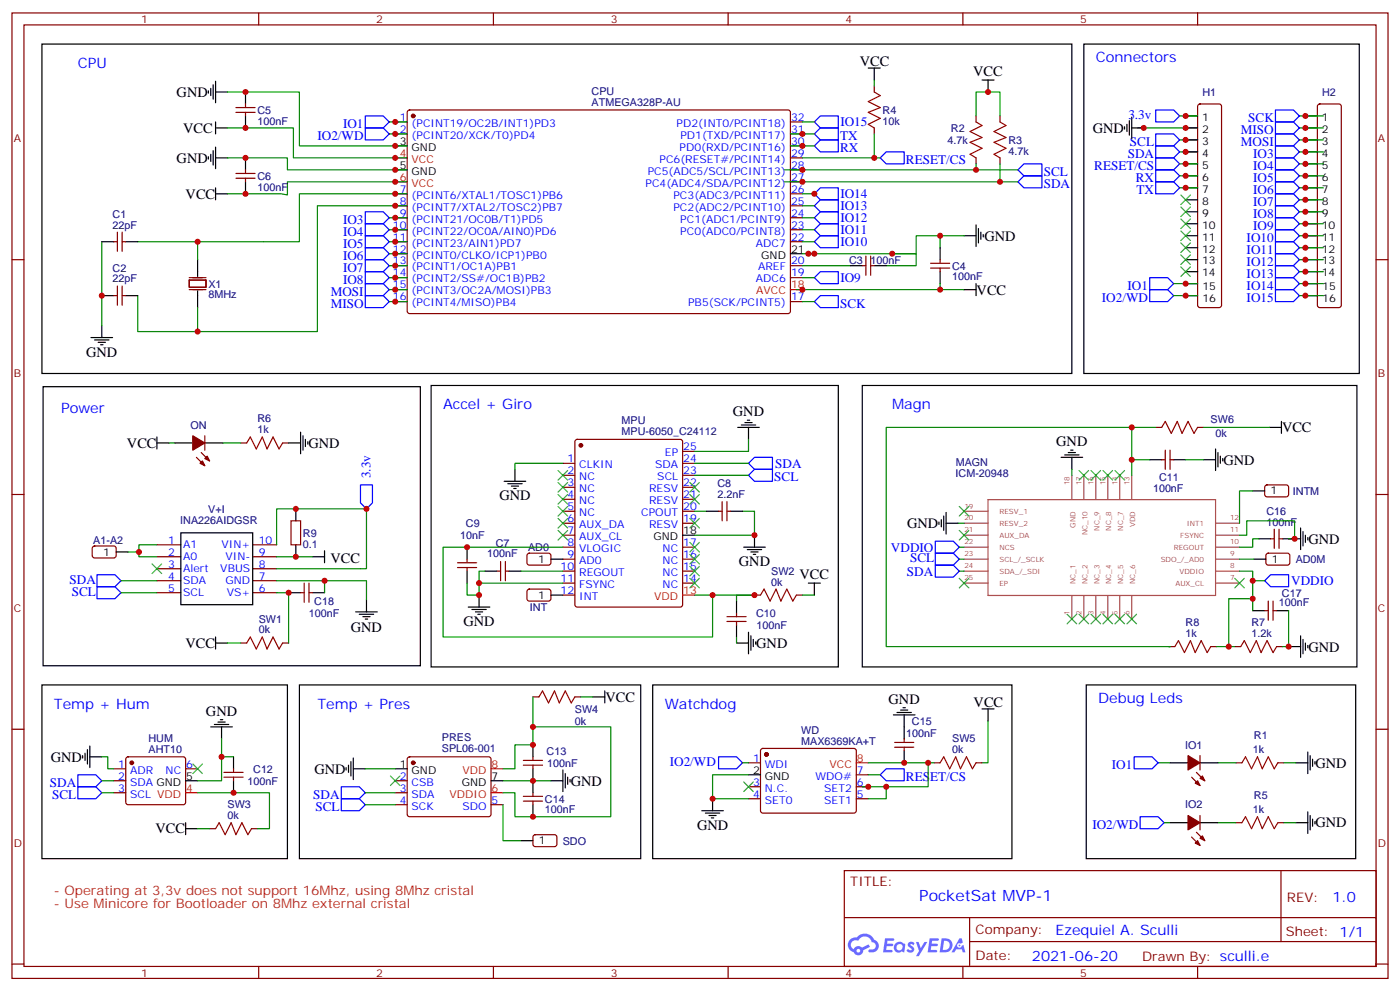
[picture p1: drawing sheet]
<svg xmlns="http://www.w3.org/2000/svg" width="412mm" height="292mm" viewBox="0 0 412 292" stroke-linecap="round" stroke-linejoin="round" font-family="sans-serif">
<g fill="none" stroke="#870000" stroke-width=".35">
<path d="M3.5 3.8h405.4v284.3h-405.4zM7.1 7.3h398.2v277.3h-398.2zM76.2 3.8v3.5M145.3 3.8v3.5M214.5 3.8v3.5M283.6 3.8v3.5M352.8 3.8v3.5M3.5 76.5h3.6M405.3 76.5h3.6M3.5 145.6h3.6M405.3 145.6h3.6M3.5 214.8h3.6"/>
<path d="M405.3 214.8h3.6M248.7 256.4h156.6v28.2h-156.6zM377.3 256.4v20.9M248.7 270.2h156.5M285.6 277.3h119.6M285.6 270.2v14.2M3.5 283.9h3.6M76.2 284.6v3.5M145.3 284.6v3.5M214.5 284.6v3.5M283.6 284.6v3.5M352.8 284.6v3.5"/>
<path d="M405.3 283.9h3.6"/>
</g>
<g fill="#5487ff">
<path d="M267.7 277.6a1.22 1.22 0 0 1 1.7 .2l-.4 .6a.47 .47 0 0 0-.3-.4 .47 .47 0 0 0-.5 .2l.1 .2a1.14 1.14 0 0 1 .8 1.8 1.14 1.14 0 0 1-1.9 0l-.2-.2 .5-.6 .7 .5a.29 .29 0 0 0 .3-.3 .29 .29 0 0 0-.2-.3 1.04 1.04 0 0 1-.6-1.7z"/>
<path d="M260.7 276.3h2.4l.3 .2-.2 .5-1.8 .1-.1 .8h1.5l.3 .4-.3 .4h-1.6l-.2 1.1h1.7l.2 .3-.2 .3-2.6 .1z"/>
<path d="M273.8 276.3h2.4l.3 .2-.1 .5-1.8 .1-.2 .8h1.6l.3 .4-.4 .4h-1.6l-.1 1.1h1.7l.2 .3-.2 .3-2.6 .1z"/>
<path d="M282.6 276.3h.7l.3 1.3-.6 .3a.69 .69 0 0 0-1 .3 .69 .69 0 0 0 .4 .9 .69 .69 0 0 0 .9-.6l.5-.2 .6 2.2h-.8l-.2-.9h-1.8l-.5 .9h-.8z"/>
<path d="M269.8 277.4h.8l.6 1.8 1.1-1.8h.9l-2.6 4.2h-.8l.9-1.5z"/>
<path d="M277.4 276.3l-.6 4.2h1.3a2.11 2.11 0 0 0 2.5-2.1 2.11 2.11 0 0 0-2.5-2.1zM278.1 277.1a1.39 1.39 0 0 1 1.7 1.4 1.39 1.39 0 0 1-1.8 1.3h-.3z"/>
<path d="M263.7 277.9a1.54 1.54 0 0 0-.1 2.2 1.54 1.54 0 0 0 2.2 .1l.6 .3 .3-2.3-.2-.3h-.4a1.49 1.49 0 0 0-2.4 0zM264 278.9a.94 .94 0 0 1 1.8 0 .94 .94 0 0 1-1.8 0z"/>
<path d="M250.4 276.7a2.18 2.18 0 0 0 1.1 3.7 1.44 1.44 0 0 0 1.6 .9 1.44 1.44 0 0 0 1.2-1.4l2-1.1-.5-.7-1.9 1a1.47 1.47 0 0 0-2.4 .4 1.39 1.39 0 0 1-.7-1.9 1.39 1.39 0 0 1 2-.5 2.12 2.12 0 0 1 2.2-1.3 2.12 2.12 0 0 1 1.9 1.7 1.14 1.14 0 0 1 1.1 1.4 1.14 1.14 0 0 1-1.7 .7 .43 .43 0 0 0-.5 .4 .43 .43 0 0 0 .4 .5 1.98 1.98 0 0 0 2.5-1.2 1.98 1.98 0 0 0-1.2-2.6 3.1 3.1 0 0 0-5.3-.6l-.9 .1zM252.3 280a.55 .55 0 0 1 1.1 0 .55 .55 0 0 1-1.1 0z"/>
<circle cx="282.6" cy="278.4" r=".26"/>
</g>
<g fill="none" stroke="#a10000" stroke-width=".35">
<path d="M257.5 27.1l1.8 1.1-3.5 1.7 3.5 1.8-3.5 1.4 3.5 1.8-3.5 1.7 1.7 1.1M287.5 35.9l1.8 1.1-3.5 1.7 3.5 1.8-3.5 1.4 3.5 1.8-3.5 1.7 1.7 1.1M294.6 35.9l1.7 1.1-3.5 1.7 3.5 1.8-3.5 1.4 3.5 1.8-3.5 1.7 1.8 1.1M72.7 130.5l1-1.8 1.8 3.5 1.8-3.5 1.4 3.5 1.7-3.5 1.8 3.5 1.1-1.7M342.2 125.9l1.1-1.8 1.7 3.5 1.8-3.5 1.4 3.5 1.8-3.5 1.7 3.5 1.1-1.7M224 175.3l1.1-1.8 1.7 3.5 1.8-3.5 1.4 3.5 1.8-3.5 1.7 3.5 1.1-1.7M72.7 189.4l1-1.8 1.8 3.5 1.8-3.5 1.4 3.5 1.7-3.5 1.8 3.5 1.1-1.7M346.1 190.4l1-1.7 1.8 3.5 1.8-3.5 1.4 3.5 1.7-3.5 1.8 3.5 1.1-1.8M365.5 190.4l1-1.7 1.8 3.5 1.8-3.5 1.4 3.5 1.7-3.5 1.8 3.5 1.1-1.8M158.7 205.2l1.1-1.7 1.8 3.5 1.7-3.5 1.4 3.5 1.8-3.5 1.8 3.5 1-1.8M276.9 224.6l1.1-1.7 1.8 3.5 1.7-3.5 1.4 3.5 1.8-3.5 1.8 3.5 1-1.8M365.8 224.6l1.1-1.7 1.8 3.5 1.7-3.5 1.4 3.5 1.8-3.5 1.8 3.5 1-1.8"/>
<path d="M63.5 244.1l1.1-1.8 1.7 3.5 1.8-3.5 1.4 3.5 1.8-3.5 1.7 3.5 1.1-1.7M365.8 242.3l1.1-1.8 1.8 3.6 1.7-3.6 1.4 3.6 1.8-3.6 1.8 3.6 1-1.8"/>
</g>
<g fill="none" stroke="#870000" stroke-width=".35">
<path d="M69.5 31.7h5.6M69.5 33.1h5.6M72.3 30.6v1.1M72.3 33.1v1M116.4 35.9h3.5M116.4 39.4h3.5M120.2 32.6l.4-.2h111.8l.4 .7v58.8l-.7 .5-111.7-.1-.5-.6v-58.6zM232.8 35.9h3.6M232.8 39.4h3.6M257.5 25.3v1.8M257.5 37.7v1.7M287.5 34.1v1.8"/>
<path d="M294.6 34.1v1.8M353 30.8l.5-.2h5.6l.5 .2 .2 .5v58.6l-.2 .5-.5 .2h-5.6l-.5-.2-.2-.5v-58.6zM388.3 30.8l.5-.2h5.6l.5 .2 .2 .5v58.6l-.2 .5-.5 .2h-5.6l-.5-.2-.2-.5v-58.6zM69.5 51.1h5.6M69.5 52.5h5.6M72.3 50v1.1M72.3 52.5v1.1M116.4 57.1h3.5M232.8 57.1h3.6M232.8 53.6h3.6M232.8 50h3.6M232.8 46.5h3.6"/>
<path d="M232.8 43h3.6M287.5 46.5v1.8M294.6 46.5v1.8M33.5 71.2h1.1M34.6 68.4v5.6M36 71.2h1M36 68.4v5.6M116.4 60.6h3.5M116.4 64.1h3.5M116.4 67.7h3.5M116.4 71.2h3.5M116.4 74.7h3.5"/>
<path d="M116.4 78.2h3.5M232.8 60.6h3.6M232.8 64.1h3.6M232.8 67.7h3.6M232.8 71.2h3.6M232.8 78.2h3.6M254 78.2h1.1M255.1 75.4v5.7M256.5 78.2h1M256.5 75.4v5.7M274.1 77.5h5.7M274.1 79h5.7"/>
<path d="M276.9 76.5v1M276.9 79v1M33.5 87.1h1.1M34.6 84.2v5.7M36 84.2v5.7M36 87.1h1M55.7 82.5h5v2.1h-5zM55.7 81.8h5M55.7 85.3h5M116.4 81.8h3.5M116.4 85.3h3.5M116.4 88.8h3.5"/>
<path d="M232.8 81.8h3.6M232.8 88.8h3.6M57.9 134.7l2.4 2.5M59.3 133.3l2.4 2.4M60.3 128.3v4.3M70.9 130.5h1.8M83.3 130.5h1.7M165.8 136.5h3.5M165.8 140h3.5M169.6 129.6l.4-.2h30.4l.6 .4 .1 48.3-.5 .6-30.6 .1-.6-.5-.1-48.2zM201.1 136.5h3.5M201.1 140h3.5"/>
<path d="M201.1 132.9h3.5M340.4 125.9h1.8M342.2 135.4h1.1M343.3 132.6v5.6M344.7 132.6v5.6M344.7 135.4h1M352.8 125.9h1.7M85.7 153.4h2.8v7h-2.8zM165.8 143.5h3.5M165.8 147h3.5M165.8 150.6h3.5M165.8 154.1h3.5"/>
<path d="M165.8 157.6h3.5M201.1 143.5h3.5M201.1 147h3.5M201.1 150.6h3.5M201.1 154.1h3.5M211.7 150.6h1M212.7 147.7v5.7M214.1 150.6h1.1M214.1 147.7v5.7M372.8 143l.4-.2 6 .1 .4 .6-.1 2.4-.6 .4h-5.9l-.5-.7v-2.1zM374.3 158.7h1.1M375.4 155.9v5.6"/>
<path d="M376.8 155.9v5.6M376.8 158.7h1M27.4 161l.5-.2 5.9 .1 .4 .6v2.4l-.7 .4h-5.9l-.4-.7v-2.1zM46.2 160.4h7.1M46.2 164h7.1M46.2 167.5h7.1M46.2 171h7.1M46.2 174.6h7.1M74.4 160.4h7.1M74.4 164h7.1M74.4 167.5h7.1M74.4 171h7.1"/>
<path d="M74.4 174.6h7.1M88.5 174.6h1.1M89.6 171.7v5.7M91 174.6h1.1M91 171.7v5.7M134.8 165.7h5.6M134.8 167.1h5.6M137.6 164.7v1M137.6 167.1v1.1M146.4 168.2h1.1M147.5 165.4v5.6M148.9 168.2h1"/>
<path d="M148.9 165.4v5.6M155.5 173.7l.4-.2 5.9 .1 .5 .6-.1 2.4-.6 .4h-5.9l-.5-.7v-2.1zM155.5 163.1l.4-.2 5.9 .1 .5 .6-.1 2.4-.6 .4h-5.9l-.5-.7v-2.1zM165.8 161.1h3.5M165.8 164.7h3.5M165.8 168.2h3.5M165.8 171.7h3.5M165.8 175.3h3.5M201.1 161.1h3.5M201.1 164.7h3.5M201.1 168.2h3.5M201.1 171.7h3.5"/>
<path d="M222.2 175.3h1.8M234.6 175.3h1.8M372.5 179.8h1.1M373.1 163.1l.5-.2 5.9 .1 .4 .6v2.4l-.7 .4h-5.9l-.4-.7v-2.1zM373.6 177v5.7M375 177v5.7M375 179.8h1.1M70.9 189.4h1.8M83.3 189.4h1.7M214.1 181.6h5.7M214.1 183h5.7M217 180.6v1"/>
<path d="M217 183v1.1M344.3 190.4h1.8M356.7 190.4h1.7M363.7 190.4h1.8M376.1 190.4h1.7M157 205.2h1.7M169.3 205.2h1.8M263.5 218.7h5.7M266.3 217.6v1.1M33.5 226.4h3.5M33.5 229.9h3.5M33.5 233.5h3.5"/>
<path d="M37.3 223.1l.4-.2h16.3l.5 .2 .2 .5v12.7l-.3 .5-.4 .2h-16.3l-.5-.2-.2-.5v-12.7zM54.7 226.4h3.5M66 227.5h5.6M66 228.9h5.6M68.8 226.4v1.1M68.8 228.9v1M116.4 229.9h3.5M116.4 233.5h3.5M116.4 237h3.5M120.2 223.1l.4-.2h23.3l.5 .2 .2 .5v16.5l-.7 .4h-23.5l-.5-.7v-16.2zM144.6 237h3.6M154.2 225.4h5.6"/>
<path d="M154.2 223.9h5.6M154.2 235.9h5.6M154.2 234.5h5.6M157 222.9v1M157 225.4v1M157 233.5v1M157 235.9v1.1M220.5 224.6h3.5M220.5 231.7h3.5M220.5 235.2h3.5M224.2 220.6l.5-.2 27.1 .1 .4 .6v17.9l-.7 .5-27.1-.1-.4-.6v-17.7zM252.2 231.7h3.6"/>
<path d="M252.2 235.2h3.6M252.2 228.2h3.6M263.5 220.1h5.7M266.3 220.1v1M275.2 224.6h1.7M287.5 224.6h1.8M351 228.9l2.5 2.5M352.4 227.5l2.5 2.4M353.5 222.5v4.3M364.1 224.6h1.7M376.4 224.6h1.8M61.7 244.1h1.8"/>
<path d="M74.1 244.1h1.7M157.2 246l.5-.2 5.9 .1 .4 .6v2.4l-.7 .4h-5.9l-.4-.7v-2.1zM351 246.5l2.5 2.5M352.4 245.1l2.5 2.5M353.5 240.2v4.2M364.1 242.3h1.7M376.4 242.3h1.8"/>
</g>
<g fill="none" stroke="#008700" stroke-width=".35">
<path d="M67 37.7h19.4v8.8h33.5M67 27.1h21.2v15.9h31.7M114.7 39.4h5.2M114.7 35.9h5.2M232.8 39.4h7.1M236.4 35.9h3.5M257.5 23.6v1.7M257.5 39.4v7.1M287.5 34.1v-7h7.1v7M335.1 37.7h17.7M347.5 34.1h5.3M382.8 37.7h7"/>
<path d="M382.8 34.1h7M67 46.5h17.7v3.5h35.2M119.9 57.1h-31.7v14.1h-47.6M119.9 53.6h-35.2v3.8l-1.8-.3h-15.9M231.1 53.6h68.8M231.1 50h68.8M232.8 43h7.1M236.4 46.5h22.9M239.9 56.7v.4h-3.5M287.5 48.3v1.7M294.6 48.3v5.3M347.5 44.7h5.3"/>
<path d="M347.5 41.2h5.3M347.5 48.3h5.3M347.5 55.3h5.3M347.5 51.8h5.3M382.8 44.7h7M382.8 41.2h7M382.8 48.3h7M382.8 55.3h7M382.8 51.8h7M382.8 58.8h7M30 71.2v24.7M58.2 71.2v5.3"/>
<path d="M114.7 64.1h5.2M114.7 67.7h5.2M114.7 71.2h5.2M114.7 74.7h5.2M114.7 78.2h5.2M119.9 60.6h-26.4v37h-52.9v-10.5M236.4 74.7h33.5v3.5h-8.8M236.4 64.1h3.5M236.4 67.7h3.5M236.4 71.2h3.5M236.4 78.2h14.1M236.4 60.6h3.5"/>
<path d="M238.1 74.7h1.8M276.9 69.4v3.6M284 69.4h-14.1v5.3h-7.1M382.8 62.4h7M382.8 65.9h7M382.8 69.4h7M382.8 73h7M382.8 76.5h7M58.2 90.6v7M114.7 85.3h5.2M114.7 88.8h5.2M114.7 81.8h5.2"/>
<path d="M234.6 85.3h49.4M236.4 88.8h3.5M236.4 81.8h3.5M276.9 83.5v1.8M345.7 83.5h7.1M345.7 87.1h7.1M382.8 83.5h7M382.8 87.1h7M382.8 80h7M49.7 130.5h1.8M65.6 130.5h5.3M165.8 136.5h-14.1v1.7"/>
<path d="M204.6 136.5h15.9M204.6 140h15.9M220.5 129.4v3.5h-15.9M315.7 138.2v1.8M333.4 125.9h-72.3v64.5h83.6h-.4M333.4 135.4h5.3M340.4 125.9h-7v14.1M349.2 135.4h5.3M354.5 125.9h19.4M204.6 150.6h3.5M218.7 150.6h3.5v7h-17.6M282.2 154.1h1.8"/>
<path d="M365.1 157.6h2.1v-4.2h14.2v5.3h-1.8M369 144.6h-3.9v9.5M370.8 158.7h-1.8v2.4h-3.9M35.6 171h10.6M35.6 174.6h10.6M40.9 162.6v1.4h5.3M46.2 160.4h-5.3v2.2h-3.2M81.5 171h26.4v5.7M81.5 160.4v-10.5h26.4v17.6h-26.4M81.5 174.6h3.5v14.8M81.5 164h10.6M95.6 171v3.6"/>
<path d="M137.6 171.7v3.6h3.5v-3.6h24.7M142.9 168.2h-1.8v3.5M153.5 168.2h12.3M165.8 161.1h-35.3v26.5h79.4v-12.3M204.6 175.3h17.6h-5.2v1.7M236.4 175.3h3.5M282.6 168.2h1.4M282.6 164.7h1.4M282.6 161.1h1.4M365.1 168.2h3.9v8.1h-7.1v14.1M365.1 164.7h4.3M369 171h3.5"/>
<path d="M369 176.3v3.5M379.6 179.8v10.6h-1.8M67 189.4h3.9M217 187.6v1.8M358.4 190.4h5.3M65.3 217.6v12.3h-7.1M157 205.2v14.2h-5.3v7h-3.5M157 214.1h22.9v26.4h-28.2v-7h-3.5M171.1 205.2h3.5M291 212.3v12.3h-1.7M30 222.9h1.7v3.5h1.8M30 233.5h3.5"/>
<path d="M30 229.9h3.5M58.2 233.5h21.2v10.6h-3.6M65.3 222.9h3.5M107.6 233.5h8.8M107.6 226.4h8.8M107.6 237h8.8M148.2 237v10.6h5.3M148.2 229.9h14.1M218.7 224.6h1.8M220.5 228.2h-10.6v7h10.6M254 231.7h7.1v3.5h-5.3M255.8 224.6h19.4"/>
<path d="M255.8 228.2h3.5M273.4 224.6v7.1h-12.3M341.1 224.6h3.6M358.8 224.6h5.3M378.2 224.6h3.5M58.2 244.1h3.5M342.9 242.3h1.8M358.8 242.3h5.3M378.2 242.3h3.5"/>
</g>
<g fill="#870000" stroke="#870000" stroke-width=".35">
<path d="M56.8 128.3l3.5 2.2-3.5 2.1z"/>
<path d="M60.3 135l.7-.7 .7 1.4z"/>
<path d="M58.9 136.5l.7-.8 .7 1.5z"/>
<path d="M350 222.5l3.5 2.1-3.5 2.2z"/>
<path d="M353.5 229.2l.7-.7 .7 1.4z"/>
<path d="M352.1 230.6l.7-.7 .7 1.5z"/>
<path d="M350 240.2l3.5 2.1-3.5 2.1z"/>
<path d="M353.5 246.9l.7-.7 .7 1.4z"/>
<path d="M352.1 248.3l.7-.7 .7 1.4z"/>
<circle cx="121.7" cy="34.1" r=".53"/>
<circle cx="171.1" cy="131.2" r=".53"/>
<circle cx="38.8" cy="224.6" r=".53"/>
<circle cx="121.7" cy="224.6" r=".53"/>
<circle cx="225.8" cy="222.2" r=".53"/>
</g>
<g fill="none" stroke="#000" stroke-width=".35">
<path d="M12.3 13h303.4v97h-303.4zM319.3 13h81.1v97h-81.1zM61.4 26.7v.7M62.1 26v2.2M62.8 25v4.2M63.5 23.9v6.4M63.5 35.9v3.5M63.5 37.7h3.5M63.5 27.1h3.5M72.3 27.1v3.5M72.3 34.1v3.6M255.8 20h3.5"/>
<path d="M257.5 20v3.6M289.3 23.6h3.5M291 23.6v3.5M331.3 37.3v.7M332 36.6v2.1M332.7 35.6v4.2M333.4 37.7h3.5M333.4 34.5v6.4M349.2 37.7h3.6M349.2 34.1h3.6M384.5 37.7h3.6M384.5 34.1h3.6"/>
<path d="M61.4 46.1v.7M62.1 45.4v2.2M62.8 44.4v4.2M63.5 46.5h3.5M63.5 43.3v6.4M63.5 55.3v3.5M63.5 57.1h3.5M72.3 46.5v3.5M72.3 53.6v3.5M116.4 43h3.5M116.4 50h3.5M349.2 41.2h3.6"/>
<path d="M349.2 44.7h3.6M349.2 48.3h3.6M349.2 51.8h3.6M349.2 55.3h3.6M349.2 58.8h3.6M384.5 41.2h3.6M384.5 44.7h3.6M384.5 48.3h3.6M384.5 51.8h3.6M384.5 55.3h3.6M384.5 58.8h3.6M30 71.2h3.5"/>
<path d="M37 71.2h3.6M58.2 76.5v4.9M232.8 74.7h3.6M250.5 78.2h3.5M257.5 78.2h3.6M276.9 73v3.5M284 69.4h3.5M287.5 66.3v6.3M288.2 67.3v4.2M288.9 68.4v2.1M289.6 69.1v.7M349.2 69.4h3.6"/>
<path d="M349.2 62.4h3.6M349.2 65.9h3.6M349.2 73h3.6M349.2 76.5h3.6M384.5 69.4h3.6M384.5 62.4h3.6M384.5 65.9h3.6M384.5 73h3.6M384.5 76.5h3.6M26.8 99.4h6.4M30 95.9v3.5M30 87.1h3.5"/>
<path d="M37 87.1h3.6M58.2 85.7v4.9M276.9 80v3.5M284 85.3h3.5M287.5 83.5v3.6M349.2 80h3.6M349.2 83.5h3.6M349.2 87.1h3.6M384.5 80h3.6M384.5 83.5h3.6M384.5 87.1h3.6M12.7 113.9h111.1v82.2h-111.1z"/>
<path d="M27.9 100.1h4.2M28.9 100.8h2.1M29.6 101.5h.7M127 113.5h119.9v82.9h-119.9zM254 113.5h145.7v82.9h-145.7zM46.2 130.5h3.5M46.2 128.7v3.5M51.5 130.5h5.3M60.3 130.5h5.3M85 130.5h3.5M88.5 127.3v6.3M89.3 128.3v4.3"/>
<path d="M90 129.4v2.1M90.7 130.1v.7M151.7 138.2v3.5M217.3 125.9h6.4M218.4 125.2h4.2M219.4 124.5h2.1M220.1 123.8h.7M220.5 125.9v3.5M312.6 134.7h6.3M313.6 134h4.3M314.7 133.3h2.1M315.4 132.6h.7"/>
<path d="M315.7 134.7v3.5M338.7 135.4h3.5M345.7 135.4h3.5M354.5 135.4h3.6M358.1 132.2v6.4M358.8 133.3v4.2M359.5 134.3v2.2M360.2 135v.7M373.9 125.9h3.6M377.5 124.1v3.5M53.3 156.9h21.1v21.2h-21.1zM87.1 149.9v3.5"/>
<path d="M148.5 141.7h6.4M149.6 142.5h4.2M150.6 143.2h2.2M151.3 143.9h.7M201.1 157.6h3.5M208.1 150.6h3.6M215.2 150.6h3.5M222.2 157.6v3.5M276.6 153.7v.7M277.3 153v2.2M278 152v4.2M278.7 154.1h3.5"/>
<path d="M278.7 150.9v6.4M369 144.6h3.5M370.8 158.7h3.5M377.8 158.7h5.3M383.1 155.5v6.4M383.8 156.6v4.2M384.5 157.6v2.1M385.2 158.3v.7M34.2 162.6h3.5M85 174.6h3.5M87.1 160.4v3.6M92.1 174.6h3.5"/>
<path d="M92.1 164h3.5M95.6 162.2v3.5M107.9 176.7v3.5M137.6 161.1v3.6M137.6 168.2v3.5M137.9 178.8h6.4M139 179.5h4.2M141.1 175.3v3.5M142.9 168.2h3.5M149.9 168.2h3.6M162.3 175.3h3.5M162.3 164.7h3.5"/>
<path d="M217 177v3.6M219.1 161.1h6.3M220.1 161.9h4.3M221.2 162.6h2.1M221.9 163.3h.7M238.1 171.7h3.6M239.9 171.7v3.6M369 179.8h3.5M369.4 164.7h3.5M376.1 179.8h3.5M63.5 187.6v3.5M63.5 189.4h3.5"/>
<path d="M104.8 180.2h6.3M105.8 180.9h4.3M106.9 181.6h2.1M107.6 182.3h.7M140.1 180.2h2.1M140.8 180.9h.7M217 189.4h3.5M217 184.1v3.5M220.5 186.2v6.3M221.2 187.3v4.2M221.9 188.3v2.1M222.6 189v.7"/>
<path d="M379.6 190.4h3.5M383.1 187.3v6.3M383.8 188.3v4.2M384.5 189.4v2.1M385.2 190.1v.7M12.3 201.7h72.4v51.2h-72.4zM26.5 219.7v6.4M62.1 214.1h6.3M63.1 213.4h4.3M64.2 212.7h2.1M64.9 211.9h.7M65.3 214.1v3.5"/>
<path d="M88.2 201.7h100.5v51.2h-100.5zM157 219.4v3.5M174.6 205.2h3.6M178.2 203.5v3.5M192.3 201.7h105.8v51.2h-105.8zM263.2 210.5h6.3M264.2 209.8h4.3M265.3 209.1h2.1M266 208.4h.7M266.3 210.5v7.1M289.3 208.8h3.5M291 208.8v3.5"/>
<path d="M320 201.7h79.3v51.2h-79.3zM24.3 222.5v.7M25 221.8v2.1M25.8 220.8v4.2M26.5 222.9h3.5M54.7 229.9h3.5M68.8 222.9v3.5M68.8 229.9v3.6M102 226.1v.7M102.7 225.4v2.1M103.4 224.3v4.2M104.1 226.4h3.5"/>
<path d="M104.1 223.2v6.4M116.4 226.4h3.5M144.6 229.9h3.6M157 226.4v7.1M157 237v3.5M162.3 229.9h3.5M165.8 226.8v6.3M166.5 227.8v4.3M167.2 228.9v2.1M167.9 229.6v.7M206.7 238.8h6.4M207.8 239.5h4.2"/>
<path d="M209.9 235.2v3.6M220.5 228.2h3.5M266.3 221.1v3.5M344.7 224.6h5.3M353.5 224.6h5.3M381.7 224.6h3.5M385.2 221.5v6.3M385.2 239.1v6.4M385.9 222.5v4.3M386.6 223.6v2.1M387.3 224.3v.7M54.7 244.1h3.5"/>
<path d="M54.7 242.3v3.5M153.5 247.6h3.5M208.8 240.2h2.2M209.5 240.9h.8M344.7 242.3h5.3M353.5 242.3h5.3M381.7 242.3h3.5M385.9 240.2v4.2M386.6 241.2v2.1M387.3 241.9v.7"/>
</g>
<path d="M116.4 46.5h3.5M116.4 53.6h3.5M232.8 85.3h3.6M201.1 175.3h3.5M54.7 233.5h3.5M144.6 233.5h3.6M144.6 226.4h3.6M252.2 224.6h3.6" fill="none" stroke="#f00" stroke-width=".35"/>
<g fill="none" stroke="#00f" stroke-width=".35">
<path d="M107.6 37.7h5.3l1.8 1.7-1.8 1.8h-5.3zM107.6 34.1h5.3l1.8 1.8-1.8 1.8h-5.3zM239.9 35.9l1.8-1.8h5.2v3.6h-5.2zM241.7 37.7h5.2v3.5h-5.2l-1.8-1.8zM340.4 39.4h5.3l1.8 1.8-1.8 1.8h-5.3zM340.4 32.4h5.3l1.8 1.7-1.8 1.8h-5.3zM375.7 32.4h5.3l1.8 1.7-1.8 1.8h-5.3zM375.7 35.9h5.3l1.8 1.8-1.8 1.7h-5.3zM375.7 39.4h5.3l1.8 1.8-1.8 1.8h-5.3zM239.9 57.1l1.8-1.8h5.2v3.5h-5.2zM241.7 41.2h5.2v3.5h-5.2l-1.8-1.7zM261.1 44.7h5.2v3.6h-5.2l-1.8-1.8z"/>
<path d="M299.9 50l1.7-1.7h5.3v3.5h-5.3zM301.6 51.8h5.3v3.5h-5.3l-1.7-1.7zM340.4 46.5h5.3l1.8 1.8-1.8 1.7h-5.3zM340.4 50h5.3l1.8 1.8-1.8 1.8h-5.3zM340.4 53.6h5.3l1.8 1.7-1.8 1.8h-5.3zM340.4 43h5.3l1.8 1.7-1.8 1.8h-5.3zM375.7 43h5.3l1.8 1.7-1.8 1.8h-5.3zM375.7 46.5h5.3l1.8 1.8-1.8 1.7h-5.3zM375.7 50h5.3l1.8 1.8-1.8 1.8h-5.3zM375.7 53.6h5.3l1.8 1.7-1.8 1.8h-5.3zM375.7 57.1h5.3l1.8 1.7-1.8 1.8h-5.3zM107.6 62.4h5.3l1.8 1.7-1.8 1.8h-5.3z"/>
<path d="M107.6 65.9h5.3l1.8 1.8-1.8 1.7h-5.3zM107.6 69.4h5.3l1.8 1.8-1.8 1.8h-5.3zM107.6 73h5.3l1.8 1.7-1.8 1.8h-5.3zM107.6 76.5h5.3l1.8 1.7-1.8 1.8h-5.3zM239.9 60.6l1.8-1.8h5.2v3.6h-5.2zM239.9 64.1l1.8-1.7h5.2v3.5h-5.2zM239.9 67.7l1.8-1.8h5.2v3.5h-5.2zM241.7 69.4h5.2v3.6h-5.2l-1.8-1.8zM375.7 60.6h5.3l1.8 1.8-1.8 1.7h-5.3zM375.7 64.1h5.3l1.8 1.8-1.8 1.8h-5.3zM375.7 67.7h5.3l1.8 1.7-1.8 1.8h-5.3zM375.7 71.2h5.3l1.8 1.8-1.8 1.7h-5.3z"/>
<path d="M375.7 74.7h5.3l1.8 1.8-1.8 1.7h-5.3zM375.7 78.2h5.3l1.8 1.8-1.8 1.8h-5.3zM107.6 87.1h5.3l1.8 1.7-1.8 1.8h-5.3zM107.6 83.5h5.3l1.8 1.8-1.8 1.8h-5.3zM107.6 80h5.3l1.8 1.8-1.8 1.7h-5.3zM239.9 81.8l1.8-1.8h5.2v3.5h-5.2zM241.7 87.1h5.2v3.5h-5.2l-1.8-1.8zM338.7 81.8h5.3l1.7 1.7-1.7 1.8h-5.3zM338.7 85.3h5.3l1.7 1.8-1.7 1.7h-5.3zM375.7 81.8h5.3l1.8 1.7-1.8 1.8h-5.3zM375.7 85.3h5.3l1.8 1.8-1.8 1.7h-5.3zM222.2 138.2h5.3v3.5h-5.3l-1.7-1.7z"/>
<path d="M222.2 134.7h5.3v3.5h-5.3l-1.7-1.7zM106.2 142.8h3.5v5.3l-1.8 1.8-1.7-1.8zM275.5 159.4h5.3l1.8 1.7-1.8 1.8h-5.3zM28.6 172.8h5.3l1.7 1.8-1.7 1.7h-5.3zM28.6 169.3h5.3l1.7 1.7-1.7 1.8h-5.3zM275.5 162.9h5.3l1.8 1.8-1.8 1.7h-5.3zM275.5 166.4h5.3l1.8 1.8-1.8 1.8h-5.3zM374.3 169.3h5.3v3.5h-5.3l-1.8-1.8zM22.9 231.7h5.3l1.8 1.8-1.8 1.7h-5.3zM22.9 228.2h5.3l1.8 1.7-1.8 1.8h-5.3zM100.5 235.2h5.3l1.8 1.8-1.8 1.8h-5.3zM100.5 231.7h5.3l1.8 1.8-1.8 1.7h-5.3z"/>
<path d="M211.7 222.9h5.3l1.7 1.7-1.7 1.8h-5.3zM261.1 226.4h5.2v3.5h-5.2l-1.8-1.7zM334.1 222.9h5.3l1.7 1.7-1.7 1.8h-5.3zM335.8 240.5h5.3l1.8 1.8-1.8 1.8h-5.3z"/>
</g>
<g fill="none" stroke="#3c3" stroke-width=".35">
<path d="M347.8 57.4l2.9 2.9M350.7 57.4l-2.9 2.9M347.8 68l2.9 2.8M347.8 71.5l2.9 2.9M347.8 75.1l2.9 2.8M347.8 78.6l2.9 2.8M347.8 61l2.9 2.8M347.8 64.5l2.9 2.8M350.7 68l-2.9 2.8M350.7 71.5l-2.9 2.9M350.7 75.1l-2.9 2.8M350.7 78.6l-2.9 2.8"/>
<path d="M350.7 61l-2.9 2.8M350.7 64.5l-2.9 2.8M164.4 138.6l2.8 2.8M167.2 138.6l-2.8 2.8M317.9 138.6l2.8 2.8M320.7 138.6l-2.8 2.8M321.4 138.6l2.8 2.8M324.2 138.6l-2.8 2.8M324.9 138.6l2.8 2.8M327.7 138.6l-2.8 2.8M328.4 138.6l2.9 2.8M331.3 138.6l-2.9 2.8"/>
<path d="M164.4 142.1l2.8 2.8M164.4 145.6l2.8 2.8M164.4 149.2l2.8 2.8M164.4 152.7l2.8 2.8M164.4 156.2l2.8 2.8M167.2 142.1l-2.8 2.8M167.2 145.6l-2.8 2.8M167.2 149.2l-2.8 2.8M167.2 152.7l-2.8 2.8M167.2 156.2l-2.8 2.8M203.2 159.7l2.8 2.9M203.2 142.1l2.8 2.8"/>
<path d="M203.2 145.6l2.8 2.8M203.2 152.7l2.8 2.8M206 159.7l-2.8 2.9M206 142.1l-2.8 2.8M206 145.6l-2.8 2.8M206 152.7l-2.8 2.8M282.6 149.2l2.8 2.8M282.6 156.2l2.8 2.8M285.4 149.2l-2.8 2.8M285.4 156.2l-2.8 2.8M44.8 166.1l2.8 2.8M47.6 166.1l-2.8 2.8"/>
<path d="M203.2 163.3l2.8 2.8M203.2 166.8l2.8 2.8M203.2 170.3l2.8 2.8M206 163.3l-2.8 2.8M206 166.8l-2.8 2.8M206 170.3l-2.8 2.8M282.6 170.3l2.8 2.8M285.4 170.3l-2.8 2.8M363.7 170.3l2.8 2.8M366.5 170.3l-2.8 2.8M314.3 180.9l2.8 2.8M317.1 180.9l-2.8 2.8"/>
<path d="M317.9 180.9l2.8 2.8M320.7 180.9l-2.8 2.8M321.4 180.9l2.8 2.8M324.2 180.9l-2.8 2.8M324.9 180.9l2.8 2.8M327.7 180.9l-2.8 2.8M328.4 180.9l2.9 2.8M331.3 180.9l-2.9 2.8M332 180.9l2.8 2.8M334.8 180.9l-2.8 2.8M56.8 225l2.8 2.8M59.6 225l-2.8 2.8"/>
<path d="M115 228.5l2.8 2.9M117.8 228.5l-2.8 2.9M219.1 230.3l2.8 2.8M221.9 230.3l-2.8 2.8"/>
</g>
<g fill="none" stroke="#a64a4a" stroke-width=".35">
<path d="M315.7 140v6.9M319.3 140v6.9M322.8 140v6.9M326.3 140v6.9M329.8 140v6.9M333.4 140v6.9M284 157.6h6.9M284 154.1h6.9M284 150.6h6.9M291 147.1h67.1v28.3h-67.1zM358.2 157.6h6.9M358.2 154.1h6.9"/>
<path d="M284 171.7h6.9M284 168.2h6.9M284 164.7h6.9M284 161.1h6.9M315.7 175.4v6.9M319.3 175.4v6.9M322.8 175.4v6.9M326.3 175.4v6.9M329.8 175.4v6.9M333.4 175.4v6.9M358.2 171.7h6.9M358.2 168.2h6.9"/>
<path d="M358.2 164.7h6.9M358.2 161.1h6.9"/>
</g>
<g fill="#c00">
<circle cx="287.5" cy="50" r=".88"/>
<circle cx="257.5" cy="46.5" r=".88"/>
<circle cx="222.3" cy="157.6" r=".88"/>
<circle cx="141.1" cy="171.7" r=".88"/>
<circle cx="209.9" cy="235.2" r=".88"/>
<circle cx="276.9" cy="69.4" r=".88"/>
<circle cx="141.1" cy="175.3" r=".88"/>
<circle cx="72.3" cy="37.7" r=".88"/>
<circle cx="72.3" cy="27.1" r=".88"/>
<circle cx="72.3" cy="57.1" r=".88"/>
<circle cx="72.3" cy="46.5" r=".88"/>
<circle cx="276.9" cy="85.3" r=".88"/>
<circle cx="30" cy="87.1" r=".88"/>
<circle cx="65.3" cy="222.9" r=".88"/>
<circle cx="266.3" cy="224.6" r=".88"/>
<circle cx="333.4" cy="135.4" r=".88"/>
<circle cx="381.4" cy="158.7" r=".88"/>
<circle cx="255.8" cy="231.7" r=".88"/>
<circle cx="261.1" cy="231.7" r=".88"/>
<circle cx="273.4" cy="224.6" r=".88"/>
<circle cx="384.5" cy="34.1" r=".88"/>
<circle cx="384.5" cy="37.7" r=".88"/>
<circle cx="384.5" cy="41.2" r=".88"/>
<circle cx="384.5" cy="44.7" r=".88"/>
<circle cx="384.5" cy="48.3" r=".88"/>
<circle cx="384.5" cy="51.8" r=".88"/>
<circle cx="384.5" cy="55.3" r=".88"/>
<circle cx="384.5" cy="58.8" r=".88"/>
<circle cx="384.5" cy="62.4" r=".88"/>
<circle cx="384.5" cy="65.9" r=".88"/>
<circle cx="384.5" cy="69.4" r=".88"/>
<circle cx="384.5" cy="73" r=".88"/>
<circle cx="384.5" cy="76.5" r=".88"/>
<circle cx="384.5" cy="80" r=".88"/>
<circle cx="384.5" cy="83.5" r=".88"/>
<circle cx="384.5" cy="87.1" r=".88"/>
<circle cx="349.3" cy="34.1" r=".88"/>
<circle cx="349.3" cy="37.7" r=".88"/>
<circle cx="349.3" cy="41.2" r=".88"/>
<circle cx="349.3" cy="44.7" r=".88"/>
<circle cx="349.3" cy="48.3" r=".88"/>
<circle cx="349.3" cy="51.8" r=".88"/>
<circle cx="349.3" cy="55.3" r=".88"/>
<circle cx="349.3" cy="83.5" r=".88"/>
<circle cx="349.3" cy="87.1" r=".88"/>
<circle cx="116.4" cy="35.9" r=".88"/>
<circle cx="116.4" cy="39.4" r=".88"/>
<circle cx="116.4" cy="43" r=".88"/>
<circle cx="116.4" cy="46.5" r=".88"/>
<circle cx="116.4" cy="50" r=".88"/>
<circle cx="116.4" cy="53.6" r=".88"/>
<circle cx="116.4" cy="57.1" r=".88"/>
<circle cx="116.4" cy="60.6" r=".88"/>
<circle cx="116.4" cy="64.1" r=".88"/>
<circle cx="116.4" cy="67.7" r=".88"/>
<circle cx="116.4" cy="71.2" r=".88"/>
<circle cx="116.4" cy="74.7" r=".88"/>
<circle cx="116.4" cy="78.2" r=".88"/>
<circle cx="116.4" cy="81.8" r=".88"/>
<circle cx="116.4" cy="85.3" r=".88"/>
<circle cx="116.4" cy="88.8" r=".88"/>
<circle cx="236.4" cy="53.6" r=".88"/>
<circle cx="236.4" cy="50" r=".88"/>
<circle cx="239.9" cy="74.7" r=".88"/>
<circle cx="236.4" cy="43" r=".88"/>
<circle cx="236.4" cy="39.4" r=".88"/>
<circle cx="108" cy="149.9" r=".88"/>
<circle cx="336.9" cy="37.7" r=".88"/>
<circle cx="236.4" cy="85.3" r=".88"/>
<circle cx="262.8" cy="74.7" r=".88"/>
<circle cx="294.6" cy="53.6" r=".88"/>
<circle cx="291" cy="27.1" r=".88"/>
<circle cx="58.2" cy="71.2" r=".88"/>
<circle cx="58.2" cy="97.6" r=".88"/>
<circle cx="239.9" cy="57.1" r=".88"/>
<circle cx="238.1" cy="74.7" r=".88"/>
<circle cx="95.6" cy="171" r=".88"/>
<circle cx="85" cy="174.6" r=".88"/>
<circle cx="222.3" cy="175.3" r=".88"/>
<circle cx="68.8" cy="233.5" r=".88"/>
<circle cx="157" cy="229.9" r=".88"/>
<circle cx="157" cy="219.4" r=".88"/>
<circle cx="157" cy="214.1" r=".88"/>
<circle cx="157" cy="240.5" r=".88"/>
<circle cx="209.9" cy="175.3" r=".88"/>
<circle cx="137.6" cy="161.1" r=".88"/>
<circle cx="40.9" cy="162.6" r=".88"/>
<circle cx="87.1" cy="164" r=".88"/>
<circle cx="87.1" cy="149.9" r=".88"/>
<circle cx="379.6" cy="190.4" r=".88"/>
<circle cx="369" cy="176.3" r=".88"/>
<circle cx="369" cy="171" r=".88"/>
<circle cx="362" cy="190.4" r=".88"/>
<circle cx="333.4" cy="125.9" r=".88"/>
</g>
<text font-size="4.6" fill="#00f" x="270.8" y="265.4">PocketSat MVP-1</text>
<g font-size="4.2" fill="#00f">
<text x="22.9" y="20">CPU</text>
<text x="322.8" y="18.3">Connectors</text>
<text x="18" y="121.6">Power</text>
<text x="130.5" y="120.6">Accel + Giro</text>
<text x="262.8" y="120.6">Magn</text>
<text x="15.9" y="208.8">Temp + Hum</text>
<text x="93.5" y="208.8">Temp + Pres</text>
<text x="195.8" y="208.8">Watchdog</text>
<text x="323.5" y="207">Debug Leds</text>
<text x="392.5" y="265.7">1.0</text>
<text x="310.9" y="275.2">Ezequiel A. Sculli</text>
<text x="304" y="283">2021-06-20</text>
</g>
<g font-size="4.2">
<text x="253.3" y="19.3">VCC</text>
<text x="286.7" y="22.5">VCC</text>
<text x="52" y="28.6">GND</text>
<text x="53.9" y="39.1">VCC</text>
<text x="321.9" y="39.1">GND</text>
<text x="52" y="48">GND</text>
<text x="54.7" y="58.6">VCC</text>
<text x="290" y="70.8">GND</text>
<text x="287.7" y="86.8">VCC</text>
<text x="25.4" y="105.1">GND</text>
<text x="215.9" y="122.5">GND</text>
<text x="37.4" y="132">VCC</text>
<text x="90.8" y="132">GND</text>
<text x="311.1" y="131.5">GND</text>
<text x="377.6" y="127.3">VCC</text>
<text x="360.4" y="136.8">GND</text>
<text x="147.1" y="147.4">GND</text>
<text x="267.2" y="155.5">GND</text>
<text x="385.4" y="160.2">GND</text>
<text x="97.4" y="165.7">VCC</text>
<text x="217.7" y="166.8">GND</text>
<text x="235.5" y="170.6">VCC</text>
<text x="136.5" y="184.4">GND</text>
<text x="54.6" y="190.8">VCC</text>
<text x="103.4" y="186.3">GND</text>
<text x="222.8" y="190.8">GND</text>
<text x="385.4" y="191.9">GND</text>
<text x="178.3" y="206.7">VCC</text>
<text x="261.8" y="207.4">GND</text>
<text x="286.8" y="208.1">VCC</text>
<text x="60.7" y="210.8">GND</text>
<text x="15" y="224.3">GND</text>
<text x="92.6" y="228">GND</text>
<text x="387.5" y="226.1">GND</text>
<text x="168.1" y="231.5">GND</text>
<text x="45.8" y="245.5">VCC</text>
<text x="205.3" y="244.4">GND</text>
<text x="387.5" y="243.7">GND</text>
</g>
<g font-size="3.9" fill="#00f">
<text x="332.4" y="35">3.3v</text>
<text x="367.7" y="35.9">SCK</text>
<text x="93.5" y="41.2">IO2/WD</text>
<text x="101.1" y="37.7">IO1</text>
<text x="247.5" y="41.2">TX</text>
<text x="247.5" y="37.2">IO15</text>
<text x="365.5" y="39.4">MISO</text>
<text x="247.5" y="44.7">RX</text>
<text x="332.2" y="46.5">SDA</text>
<text x="332.8" y="43">SCL</text>
<text x="365.5" y="43">MOSI</text>
<text x="369.2" y="46.5">IO3</text>
<text x="266.9" y="48.3">RESET/CS</text>
<text x="307.4" y="51.8">SCL</text>
<text x="322.3" y="50">RESET/CS</text>
<text x="334.5" y="53.6">RX</text>
<text x="369.2" y="50">IO4</text>
<text x="369.2" y="53.6">IO5</text>
<text x="247.5" y="58.4">IO14</text>
<text x="307.4" y="55.3">SDA</text>
<text x="334.7" y="57.1">TX</text>
<text x="369.2" y="57.1">IO6</text>
<text x="101.1" y="65.9">IO3</text>
<text x="247.5" y="61.9">IO13</text>
<text x="247.5" y="65.4">IO12</text>
<text x="369.2" y="60.6">IO7</text>
<text x="369.2" y="64.1">IO8</text>
<text x="101.1" y="69.4">IO4</text>
<text x="247.5" y="69">IO11</text>
<text x="367.2" y="71.2">IO10</text>
<text x="369.2" y="67.7">IO9</text>
<text x="101.1" y="73">IO5</text>
<text x="101.1" y="76.5">IO6</text>
<text x="247.5" y="72.5">IO10</text>
<text x="367.2" y="74.7">IO11</text>
<text x="101.1" y="80">IO7</text>
<text x="101.1" y="83.5">IO8</text>
<text x="247.5" y="83.1">IO9</text>
<text x="367.2" y="78.2">IO12</text>
<text x="367.2" y="81.8">IO13</text>
<text x="97.4" y="87.1">MOSI</text>
<text x="324.6" y="88.8">IO2/WD</text>
<text x="332.1" y="85.3">IO1</text>
<text x="367.2" y="85.3">IO14</text>
<text x="367.2" y="88.8">IO15</text>
<text x="97.4" y="90.6">MISO</text>
<text x="247.5" y="90.6">SCK</text>
<text x="228.4" y="137.7">SDA</text>
<text x="109.1" y="140.8" transform="rotate(-90 109.1 140.8)">3.3v</text>
<text x="228.1" y="141.7">SCL</text>
<text x="262.5" y="162.4">VDDIO</text>
<text x="268.1" y="165.5">SCL</text>
<text x="20.5" y="171.9">SDA</text>
<text x="267.2" y="169.6">SDA</text>
<text x="380.4" y="172.3">VDDIO</text>
<text x="21.1" y="175.4">SCL</text>
<text x="197.3" y="225.6">IO2/WD</text>
<text x="327.5" y="226.4">IO1</text>
<text x="14.7" y="231.7">SDA</text>
<text x="266.9" y="229.9">RESET/CS</text>
<text x="15.3" y="235.2">SCL</text>
<text x="92.3" y="235.2">SDA</text>
<text x="92.9" y="238.8">SCL</text>
<text x="321.8" y="244.1">IO2/WD</text>
</g>
<g font-size="3.9" fill="#c30">
<text x="15.9" y="263.5">- Operating at 3,3v does not support 16Mhz, using 8Mhz cristal</text>
<text x="15.9" y="267.4">- Use Minicore for Bootloader on 8Mhz external cristal</text>
</g>
<g font-size="3.9" fill="#800">
<text x="250.5" y="261">TITLE:</text>
<text x="379.1" y="265.7">REV:</text>
<text x="287.4" y="275.2">Company:</text>
<text x="378.7" y="275.8">Sheet: 1/1</text>
<text x="287.4" y="282.9">Date:</text>
<text x="336.4" y="282.9">Drawn By: sculli.e</text>
</g>
<g font-size="3.2" fill="#800">
<text x="41.6" y="6.8">1</text>
<text x="110.8" y="6.8">2</text>
<text x="179.9" y="6.8">3</text>
<text x="249.1" y="6.8">4</text>
<text x="318.2" y="6.8">5</text>
<text x="4.1" y="41.9">A</text>
<text x="405.9" y="41.9">A</text>
<text x="4.1" y="111.1">B</text>
<text x="405.9" y="111.1">B</text>
<text x="4.1" y="180.2">C</text>
<text x="405.9" y="180.2">C</text>
<text x="4.1" y="249.3">D</text>
<text x="405.9" y="249.3">D</text>
<text x="41.6" y="287.6">1</text>
<text x="110.8" y="287.6">2</text>
<text x="179.9" y="287.6">3</text>
<text x="249.1" y="287.6">4</text>
<text x="318.2" y="287.6">5</text>
</g>
<g font-size="3.2" fill="#000080">
<text x="174.3" y="28">CPU</text>
<text x="354.2" y="28.3">H1</text>
<text x="389.5" y="28.3">H2</text>
<text x="75.8" y="33.6">C5</text>
<text x="174.3" y="31.2">ATMEGA328P-AU</text>
<text x="260" y="33.5">R4</text>
<text x="75.8" y="36.7">100nF</text>
<text x="260" y="36.7">10k</text>
<text x="280.1" y="38.7">R2</text>
<text x="279.1" y="42.3">4.7k</text>
<text x="297" y="45.5">4.7k</text>
<text x="297" y="42.3">R3</text>
<text x="75.8" y="53">C6</text>
<text x="75.8" y="56.1">100nF</text>
<text x="33.2" y="64.1">C1</text>
<text x="33.2" y="67.3">22pF</text>
<text x="250.1" y="77.7">C3</text>
<text x="256.4" y="77.7">100nF</text>
<text x="33.2" y="83.2">22pF</text>
<text x="33.2" y="80">C2</text>
<text x="280.5" y="82.6">100nF</text>
<text x="280.5" y="79.4">C4</text>
<text x="61.4" y="87.8">8MHz</text>
<text x="61.4" y="84.7">X1</text>
<text x="75.9" y="124.3">R6</text>
<text x="183.1" y="125">MPU</text>
<text x="356.6" y="124.6">SW6</text>
<text x="56.1" y="126.3">ON</text>
<text x="75.9" y="127.6">1k</text>
<text x="183.1" y="128.2">MPU-6050_C24112</text>
<text x="358.1" y="128.8">0k</text>
<text x="281.5" y="137.2">MAGN</text>
<text x="211.3" y="143.5">C8</text>
<text x="281.5" y="140.4">ICM-20948</text>
<text x="341.4" y="141.5">C11</text>
<text x="211.3" y="146.7">2.2nF</text>
<text x="339.6" y="145">100nF</text>
<text x="380.9" y="145.7">INTM</text>
<text x="53.1" y="154.2">INA226AIDGSR</text>
<text x="61.3" y="151">V+I</text>
<text x="137.2" y="155.3">C9</text>
<text x="373" y="154.8">100nF</text>
<text x="373" y="151.6">C16</text>
<text x="27.5" y="160.2">A1-A2</text>
<text x="89.3" y="161.3">0.1</text>
<text x="89.3" y="158.1">R9</text>
<text x="135.6" y="158.8">10nF</text>
<text x="146.1" y="161.1">C7</text>
<text x="143.5" y="164.1">100nF</text>
<text x="155.6" y="162.3">AD0</text>
<text x="381.7" y="165.9">AD0M</text>
<text x="227.2" y="172.4">0k</text>
<text x="227.2" y="169.3">SW2</text>
<text x="92.6" y="178.2">C18</text>
<text x="156.1" y="180">INT</text>
<text x="376.7" y="178.5">100nF</text>
<text x="377.6" y="175.7">C17</text>
<text x="76.2" y="183.4">SW1</text>
<text x="90.9" y="181.7">100nF</text>
<text x="222.8" y="181.7">C10</text>
<text x="222.9" y="185.3">100nF</text>
<text x="349.3" y="184.4">R8</text>
<text x="368.7" y="184.4">R7</text>
<text x="76.2" y="186.5">0k</text>
<text x="349.3" y="187.6">1k</text>
<text x="368.7" y="187.6">1.2k</text>
<text x="169.4" y="210">SW4</text>
<text x="169.4" y="213.5">0k</text>
<text x="268.6" y="213.4">C15</text>
<text x="43.8" y="221.7">AHT10</text>
<text x="43.8" y="218.4">HUM</text>
<text x="130.2" y="221.5">SPL06-001</text>
<text x="130.2" y="218.1">PRES</text>
<text x="236" y="219.4">MAX6369KA+T</text>
<text x="236" y="216.3">WD</text>
<text x="267" y="217">100nF</text>
<text x="280.5" y="221.8">0k</text>
<text x="280.5" y="218.6">SW5</text>
<text x="349.1" y="220.5">IO1</text>
<text x="369" y="221.8">1k</text>
<text x="369.4" y="217.6">R1</text>
<text x="74.6" y="227.6">C12</text>
<text x="161" y="222.3">C13</text>
<text x="161.1" y="225.8">100nF</text>
<text x="72.9" y="231.1">100nF</text>
<text x="67.1" y="238.1">SW3</text>
<text x="160.5" y="239.5">100nF</text>
<text x="160.5" y="236.4">C14</text>
<text x="349.1" y="238.1">IO2</text>
<text x="369" y="239.5">1k</text>
<text x="369.4" y="235.2">R5</text>
<text x="67" y="241.2">0k</text>
<text x="165.8" y="248.8">SDO</text>
</g>
<g font-size="3.2" fill="#00f">
<text x="117.8" y="35.6">1</text>
<text x="233" y="35.6">32</text>
<text x="117.8" y="39.1">2</text>
<text x="121.2" y="37.3">(PCINT19/OC2B/INT1)PD3</text>
<text x="121.2" y="40.9">(PCINT20/XCK/T0)PD4</text>
<text x="199.3" y="37.3">PD2(INT0/PCINT18)</text>
<text x="200.4" y="40.9">PD1(TXD/PCINT17)</text>
<text x="233" y="39.1">31</text>
<text x="194.3" y="47.9">PC6(RESET#/PCINT14)</text>
<text x="200.2" y="44.4">PD0(RXD/PCINT16)</text>
<text x="233" y="46.1">29</text>
<text x="233" y="42.6">30</text>
<text x="190.8" y="51.4">PC5(ADC5/SCL/PCINT13)</text>
<text x="233" y="53.2">27</text>
<text x="233" y="49.7">28</text>
<text x="117.8" y="56.7">7</text>
<text x="121.2" y="58.5">(PCINT6/XTAL1/TOSC1)PB6</text>
<text x="190.2" y="55">PC4(ADC4/SDA/PCINT12)</text>
<text x="198.4" y="58.5">PC3(ADC3/PCINT11)</text>
<text x="233" y="56.7">26</text>
<text x="117.8" y="60.3">8</text>
<text x="117.8" y="63.8">9</text>
<text x="121.2" y="62">(PCINT7/XTAL2/TOSC2)PB7</text>
<text x="121.2" y="65.5">(PCINT21/OC0B/T1)PD5</text>
<text x="198.4" y="62">PC2(ADC2/PCINT10)</text>
<text x="200.4" y="65.5">PC1(ADC1/PCINT9)</text>
<text x="233" y="63.8">24</text>
<text x="233" y="60.3">25</text>
<text x="115.7" y="67.3">10</text>
<text x="115.7" y="70.8">11</text>
<text x="121.2" y="69.1">(PCINT22/OC0A/AIN0)PD6</text>
<text x="200.4" y="69.1">PC0(ADC0/PCINT8)</text>
<text x="233" y="70.8">22</text>
<text x="233" y="67.3">23</text>
<text x="115.7" y="74.4">12</text>
<text x="115.7" y="77.9">13</text>
<text x="121.2" y="72.6">(PCINT23/AIN1)PD7</text>
<text x="121.2" y="76.1">(PCINT0/CLKO/ICP1)PB0</text>
<text x="222.7" y="72.6">ADC7</text>
<text x="233" y="77.9">20</text>
<text x="115.7" y="81.4">14</text>
<text x="121.2" y="79.7">(PCINT1/OC1A)PB1</text>
<text x="121.2" y="83.2">(PCINT2/SS#/OC1B)PB2</text>
<text x="222.7" y="83.2">ADC6</text>
<text x="223.3" y="79.7">AREF</text>
<text x="233" y="81.4">19</text>
<text x="115.7" y="84.9">15</text>
<text x="115.7" y="88.5">16</text>
<text x="121.2" y="86.7">(PCINT3/OC2A/MOSI)PB3</text>
<text x="233" y="88.5">17</text>
<text x="121.2" y="90.2">(PCINT4/MISO)PB4</text>
<text x="202.7" y="90.2">PB5(SCK/PCINT5)</text>
<text x="167.1" y="136.1">1</text>
<text x="170.6" y="137.9">CLKIN</text>
<text x="193" y="137.9">SDA</text>
<text x="195.9" y="134.3">EP</text>
<text x="201.3" y="136.1">24</text>
<text x="201.3" y="132.6">25</text>
<text x="167.1" y="139.6">2</text>
<text x="167.1" y="143.2">3</text>
<text x="170.6" y="141.4">NC</text>
<text x="193.6" y="141.4">SCL</text>
<text x="201.3" y="143.2">22</text>
<text x="201.3" y="139.6">23</text>
<text x="167.1" y="146.7">4</text>
<text x="170.6" y="144.9">NC</text>
<text x="170.6" y="148.4">NC</text>
<text x="191.2" y="148.4">RESV</text>
<text x="191.2" y="144.9">RESV</text>
<text x="201.3" y="146.7">21</text>
<text x="167.1" y="150.2">5</text>
<text x="167.1" y="153.7">6</text>
<text x="170.6" y="152">NC</text>
<text x="170.6" y="155.5">AUX_DA</text>
<text x="188.9" y="152">CPOUT</text>
<text x="191.2" y="155.5">RESV</text>
<text x="201.3" y="153.7">19</text>
<text x="201.3" y="150.2">20</text>
<text x="49.5" y="160.1">1</text>
<text x="54" y="161.5">A1</text>
<text x="65.3" y="161.5">VIN+</text>
<text x="76.2" y="160.1">10</text>
<text x="167.1" y="157.3">7</text>
<text x="167.1" y="160.8">8</text>
<text x="170.6" y="159">AUX_CL</text>
<text x="201.3" y="160.8">17</text>
<text x="49.5" y="163.6">2</text>
<text x="49.5" y="167.1">3</text>
<text x="54" y="165">A0</text>
<text x="66.4" y="165">VIN-</text>
<text x="76.2" y="167.1">8</text>
<text x="76.2" y="163.6">9</text>
<text x="165.1" y="167.9">10</text>
<text x="167.1" y="164.3">9</text>
<text x="170.6" y="162.6">VLOGIC</text>
<text x="170.6" y="166.1">AD0</text>
<text x="195.2" y="166.1">NC</text>
<text x="195.2" y="162.6">NC</text>
<text x="201.3" y="167.9">15</text>
<text x="201.3" y="164.3">16</text>
<text x="49.5" y="170.7">4</text>
<text x="54" y="168.6">Alert</text>
<text x="54" y="172.1">SDA</text>
<text x="64.9" y="168.6">VBUS</text>
<text x="66.4" y="172.1">GND</text>
<text x="76.2" y="170.7">7</text>
<text x="165.1" y="171.4">11</text>
<text x="170.6" y="169.6">REGOUT</text>
<text x="170.6" y="173.1">FSYNC</text>
<text x="195.2" y="173.1">NC</text>
<text x="195.2" y="169.6">NC</text>
<text x="201.3" y="171.4">14</text>
<text x="49.5" y="174.2">5</text>
<text x="54" y="175.6">SCL</text>
<text x="66.8" y="175.6">VS+</text>
<text x="76.2" y="174.2">6</text>
<text x="165.1" y="174.9">12</text>
<text x="170.6" y="176.7">INT</text>
<text x="34.8" y="226.1">1</text>
<text x="38.3" y="227.8">ADR</text>
<text x="48.8" y="227.8">NC</text>
<text x="54.9" y="226.1">6</text>
<text x="221.8" y="224.3">1</text>
<text x="225.3" y="226.1">WDI</text>
<text x="252.4" y="227.8">7</text>
<text x="34.8" y="229.6">2</text>
<text x="34.8" y="233.1">3</text>
<text x="38.3" y="231.4">SDA GND</text>
<text x="117.8" y="229.6">2</text>
<text x="117.8" y="233.1">3</text>
<text x="121.2" y="231.4">CSB</text>
<text x="221.8" y="231.4">3</text>
<text x="225.3" y="233.1">N.C.</text>
<text x="240.3" y="229.6">WDO#</text>
<text x="242.8" y="233.1">SET2</text>
<text x="252.4" y="231.4">6</text>
<text x="38.3" y="234.9">SCL VDD</text>
<text x="117.8" y="236.6">4</text>
<text x="121.2" y="234.9">SDA</text>
<text x="121.2" y="238.4">SCK</text>
<text x="136.2" y="238.4">SDO</text>
<text x="144.8" y="236.6">5</text>
<text x="221.8" y="234.9">4</text>
<text x="225.3" y="236.6">SET0</text>
<text x="242.8" y="236.6">SET1</text>
<text x="252.4" y="234.9">5</text>
</g>
<g font-size="3.2">
<text x="354.1" y="35.6">1</text>
<text x="389.4" y="35.6">1</text>
<text x="354.1" y="39.1">2</text>
<text x="389.4" y="39.1">2</text>
<text x="117.8" y="42.6">3</text>
<text x="121.2" y="44.4">GND</text>
<text x="354.1" y="42.6">3</text>
<text x="354.1" y="46.1">4</text>
<text x="389.4" y="42.6">3</text>
<text x="389.4" y="46.1">4</text>
<text x="117.8" y="49.7">5</text>
<text x="121.2" y="51.4">GND</text>
<text x="354.1" y="49.7">5</text>
<text x="354.1" y="53.2">6</text>
<text x="389.4" y="49.7">5</text>
<text x="389.4" y="53.2">6</text>
<text x="354.1" y="56.7">7</text>
<text x="389.4" y="56.7">7</text>
<text x="354.1" y="60.3">8</text>
<text x="354.1" y="63.8">9</text>
<text x="389.4" y="60.3">8</text>
<text x="389.4" y="63.8">9</text>
<text x="354.1" y="67.3">10</text>
<text x="354.1" y="70.8">11</text>
<text x="389.4" y="67.3">10</text>
<text x="389.4" y="70.8">11</text>
<text x="224.2" y="76.1">GND</text>
<text x="233" y="74.4">21</text>
<text x="354.1" y="74.4">12</text>
<text x="354.1" y="77.9">13</text>
<text x="389.4" y="74.4">12</text>
<text x="389.4" y="77.9">13</text>
<text x="354.1" y="81.4">14</text>
<text x="389.4" y="81.4">14</text>
<text x="354.2" y="85.3">15</text>
<text x="354.2" y="88.8">16</text>
<text x="389.5" y="85.3">15</text>
<text x="389.5" y="88.8">16</text>
<text x="374.3" y="145.6">1</text>
<text x="192.5" y="159">GND</text>
<text x="201.3" y="157.3">18</text>
<text x="30.4" y="163.6">1</text>
<text x="158.5" y="165.7">1</text>
<text x="374.6" y="165.7">1</text>
<text x="158.5" y="176.3">1</text>
<text x="117.8" y="226.1">1</text>
<text x="121.2" y="227.8">GND</text>
<text x="221.8" y="227.8">2</text>
<text x="54.9" y="229.6">5</text>
<text x="136.1" y="231.4">GND</text>
<text x="144.8" y="229.6">7</text>
<text x="225.3" y="229.6">GND</text>
<text x="158.7" y="248.6">1</text>
</g>
<g font-size="3.2" fill="#f00">
<text x="117.8" y="46.1">4</text>
<text x="121.2" y="47.9">VCC</text>
<text x="117.8" y="53.2">6</text>
<text x="121.2" y="55">VCC</text>
<text x="222.8" y="86.7">AVCC</text>
<text x="233" y="84.9">18</text>
<text x="192.7" y="176.7">VDD</text>
<text x="201.3" y="174.9">13</text>
<text x="136.3" y="227.8">VDD</text>
<text x="144.8" y="226.1">8</text>
<text x="244.3" y="226.1">VCC</text>
<text x="252.4" y="224.3">8</text>
<text x="54.9" y="233.1">4</text>
<text x="144.8" y="233.1">6</text>
<text x="132.4" y="234.9">VDDIO</text>
</g>
<g font-size="2.1" fill="#a54b4b">
<text x="315" y="142.9" transform="rotate(-90 315 142.9)">18</text>
<text x="318.6" y="142.9" transform="rotate(-90 318.6 142.9)">17</text>
<text x="322.1" y="142.9" transform="rotate(-90 322.1 142.9)">16</text>
<text x="325.6" y="142.9" transform="rotate(-90 325.6 142.9)">15</text>
<text x="329.2" y="142.9" transform="rotate(-90 329.2 142.9)">14</text>
<text x="332.7" y="142.9" transform="rotate(-90 332.7 142.9)">13</text>
<text x="284.1" y="149.8">19</text>
<text x="284.1" y="153.3">20</text>
<text x="294.4" y="155">RESV_2</text>
<text x="294.4" y="151.5">RESV_1</text>
<text x="316.8" y="155.4" transform="rotate(-90 316.8 155.4)">GND</text>
<text x="334.4" y="155.2" transform="rotate(-90 334.4 155.2)">VDD</text>
<text x="349.6" y="155">INT1</text>
<text x="362.3" y="153.3">12</text>
<text x="284.1" y="160.3">22</text>
<text x="284.1" y="156.8">21</text>
<text x="294.4" y="158.6">AUX_DA</text>
<text x="320.3" y="157.6" transform="rotate(-90 320.3 157.6)">NC_10</text>
<text x="323.8" y="156.3" transform="rotate(-90 323.8 156.3)">NC_9</text>
<text x="327.4" y="156.3" transform="rotate(-90 327.4 156.3)">NC_8</text>
<text x="330.9" y="156.3" transform="rotate(-90 330.9 156.3)">NC_7</text>
<text x="347.7" y="158.6">FSYNC</text>
<text x="362.3" y="160.3">10</text>
<text x="362.3" y="156.8">11</text>
<text x="284.1" y="167.4">24</text>
<text x="284.1" y="163.9">23</text>
<text x="294.4" y="165.6">SCL_/_SCLK</text>
<text x="294.4" y="162.1">NCS</text>
<text x="341.9" y="165.6">SDO_/_AD0</text>
<text x="345.7" y="162.1">REGOUT</text>
<text x="362.3" y="167.4">8</text>
<text x="362.3" y="163.9">9</text>
<text x="284.1" y="170.9">25</text>
<text x="294.4" y="172.7">EP</text>
<text x="294.4" y="169.1">SDA_/_SDI</text>
<text x="316.8" y="172" transform="rotate(-90 316.8 172)">NC_1</text>
<text x="320.3" y="172" transform="rotate(-90 320.3 172)">NC_2</text>
<text x="323.8" y="172" transform="rotate(-90 323.8 172)">NC_3</text>
<text x="327.4" y="172" transform="rotate(-90 327.4 172)">NC_4</text>
<text x="330.9" y="172" transform="rotate(-90 330.9 172)">NC_5</text>
<text x="334.4" y="172" transform="rotate(-90 334.4 172)">NC_6</text>
<text x="346.3" y="172.7">AUX_CL</text>
<text x="347.4" y="169.1">VDDIO</text>
<text x="362.3" y="170.9">7</text>
<text x="315" y="181" transform="rotate(-90 315 181)">1</text>
<text x="318.6" y="181" transform="rotate(-90 318.6 181)">2</text>
<text x="322.1" y="181" transform="rotate(-90 322.1 181)">3</text>
<text x="325.6" y="181" transform="rotate(-90 325.6 181)">4</text>
<text x="329.2" y="181" transform="rotate(-90 329.2 181)">5</text>
<text x="332.7" y="181" transform="rotate(-90 332.7 181)">6</text>
</g>
</svg>
